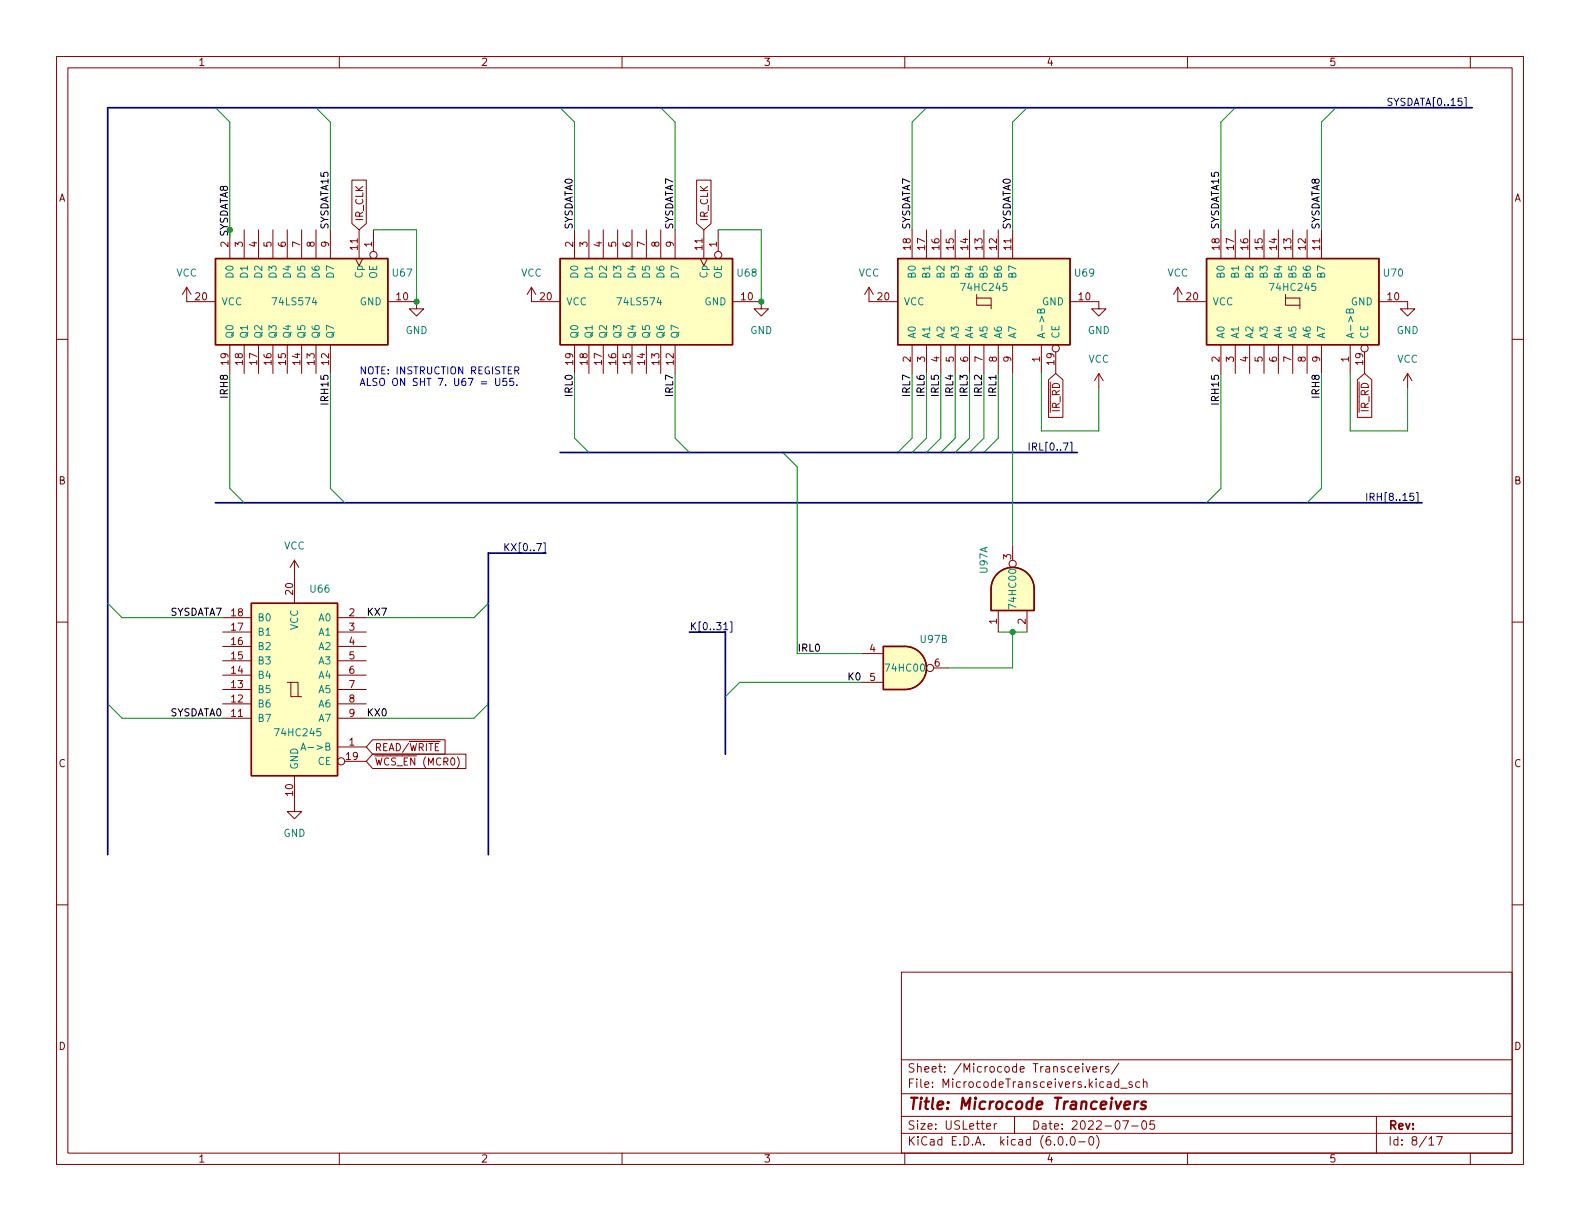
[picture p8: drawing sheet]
<svg xmlns="http://www.w3.org/2000/svg" width="279mm" height="216mm" viewBox="0 0 279 216" stroke-linecap="round" stroke-linejoin="round" font-family="sans-serif">
<g fill="none" stroke="#840000" stroke-width=".18">
<path d="M10 10h259.4v195.9h-259.4zM12 12h255.4v191.9h-255.4zM60 10v2M110 10v2M160 10v2M210 10v2M260 10v2M62.2 31.8h2.6v7.7l-1.3 1.1-1.3-1.1zM123.2 31.8h2.5v7.7l-1.2 1.1-1.3-1.1zM10 60h2M33 50.8l-.7 1.3M33 50.8v2.5h5.1"/>
<path d="M33 50.8l.8 1.3M40.6 40.6v5.1M43.2 40.6v5.1M45.7 40.6v5.1M48.3 40.6v5.1M50.8 40.6v5.1M53.3 40.6v5.1M55.9 40.6v5.1M58.4 40.6v5.1M62.9 45.7l.6 1.3 .6-1.3M63.5 40.6v5.1M66 40.6v3.9"/>
<path d="M68.6 53.3h5.1v1.3h1.2l-1.2 1.3-1.3-1.3h1.3M94 50.8l-.8 1.3M94 50.8v2.5h5.1M94 50.8l.7 1.3M101.6 40.6v5.1M104.1 40.6v5.1M106.7 40.6v5.1M109.2 40.6v5.1M111.8 40.6v5.1M114.3 40.6v5.1M116.8 40.6v5.1M119.4 40.6v5.1"/>
<path d="M123.8 45.7l.7 1.3 .6-1.3M124.5 40.6v5.1M127 40.6v3.9M129.5 53.3h5.1v1.3h1.3l-1.3 1.3-1.3-1.3h1.3M153.7 50.8v2.5h5M153.7 50.8l-.8 1.3M153.7 50.8l.7 1.3M161.3 40.6v5.1M163.8 40.6v5.1M166.4 40.6v5.1M168.9 40.6v5.1M171.4 40.6v5.1"/>
<path d="M172.7 52.7v1.3h2.6M172.7 52.1v.6h2.6v1.9M174 40.6v5.1M176.5 40.6v5.1M179.1 40.6v5.1M189.2 53.3h5.1v1.3h1.3l-1.3 1.3-1.3-1.3h1.3M208.3 50.8v2.5h5.1M208.3 50.8l-.8 1.3M208.3 50.8l.7 1.3M215.9 40.6v5.1M218.4 40.6v5.1M221 40.6v5.1"/>
<path d="M223.5 40.6v5.1M226.1 40.6v5.1M227.3 52.7v1.3h2.6M227.3 52.1v.6h2.6v1.9M228.6 40.6v5.1M231.1 40.6v5.1M233.7 40.6v5.1M243.8 53.3h5.1v1.3h1.3l-1.3 1.3-1.3-1.3h1.3M267.4 60h2M40.6 61v5M43.2 61v5M45.7 61v5"/>
<path d="M48.3 61v5M50.8 61v5M53.3 61v5M55.9 61v5M58.4 61v5M101.6 61v5M104.1 61v5M106.7 61v5M109.2 61v5M111.8 61v5M114.3 61v5M116.8 61v5"/>
<path d="M119.4 61v5M161.3 61v5M163.8 61v5M166.4 61v5M168.9 61v5M171.4 61v5M174 61v5M176.5 61v5M179.1 61v5M184.1 61v5M185.4 67.2l1.3-1.2 1.3 1.2v6.6h-2.6zM186.7 62.2v3.8"/>
<path d="M194.3 66l-.8 1.3M194.3 66v2.6M194.3 66l.8 1.3M215.9 61v5M218.4 61v5M221 61v5M223.5 61v5M226.1 61v5M228.6 61v5M231.1 61v5M233.7 61v5M238.8 61v5"/>
<path d="M240 67.2l1.3-1.2 1.3 1.2v6.6h-2.6zM241.3 62.2v3.8M248.9 66l-.7 1.3M248.9 66v2.6M248.9 66l.8 1.3M52.1 99.1v7.6M52.1 99.1l-.8 1.2M52.1 99.1l.7 1.2M179.1 96.5v2.6M10 110h2M39.4 119.4h5M39.4 116.8h5"/>
<path d="M39.4 114.3h5M39.4 111.8h5M39.4 109.2h5M59.7 119.4h5.1M59.7 116.8h5.1M59.7 114.3h5.1M59.7 111.8h5.1M59.7 109.2h5.1M152.4 115.6h3.8M165.1 118.1h2.5M176.5 108v3.8M181.6 108v3.8"/>
<path d="M267.4 110h2M39.4 127h5M39.4 124.5h5M39.4 121.9h5M50.8 120.7h.6v2.5h1.9M51.4 120.7h1.3v2.5M52.1 137.2v6.3h1.2l-1.2 1.3-1.3-1.3h1.3M59.7 132.1h5.1M59.7 127h5.1M59.7 124.5h5.1M59.7 121.9h5.1M61 134.6h3.8"/>
<path d="M65.9 133.3h16.5v2.6h-16.5l-1.1-1.3zM65.9 130.8h12.8v2.6h-12.8l-1.1-1.3zM152.4 120.7h3.8M10 160h2M267.4 160h2M159.4 171.9h108v32h-108zM159.4 197.4h108M159.4 193.4h108M159.4 187.4h108M174.5 199.2l.7-.2-.1-.3h-.4l-.2 .2v.7h.6M175.8 198.7v1M176.3 198.7h-.3l-.2 .3"/>
<path d="M179.4 197.4v3M191.5 188.1v.1M191.5 188.6v1M192 188.6l.4 1 .4-1M193.3 189.1l.7-.2-.1-.2-.4-.1-.2 .2v.7h.6M194.6 188.6v1M195 188.6l-.2 .1-.2 .2M196 188.7l-.3-.1-.2 .2v.2l.5 .1v.4h-.5M197.8 191.4l-.4-.1-.3 .3v.4l.2 .2h.5M197.8 190.8v1.5M197.8 188l-1.3 1.9M198.2 192.4h1.1"/>
<path d="M198.5 198.2h1l-.6 1.5M200.1 199.1h1.2M200.2 191.4l-.4-.1-.2 .2 .1 .2 .5 .2v.3h-.6M201.5 191.4l-.4-.1-.3 .3v.4l.2 .2h.5M202.1 198.2h.2a.81 .81 0 0 1 .5 .6 .81 .81 0 0 1-.3 .8l-.1 .1a.81 .81 0 0 1-.6-.6 .81 .81 0 0 1 .3-.9zM202.2 191.4l.2-.1 .4 .1v.9M202.2 190.8v1.5M204.1 198.2h-.7l-.1 .7 .2-.2 .5 .1 .2 .2-.1 .5-.2 .2-.6-.2M243.4 197.4v6.5M60 203.9v2M110 203.9v2M159.4 200.4h108"/>
<path d="M160 203.9v2M187.3 201h.2a.81 .81 0 0 1 .6 .6 .81 .81 0 0 1-.3 .8l-.2 .1a.81 .81 0 0 1-.6-.6 .81 .81 0 0 1 .3-.9zM188.6 202.3v.2M189.5 201h.1a.81 .81 0 0 1 .6 .6 .81 .81 0 0 1-.3 .8l-.1 .1a.81 .81 0 0 1-.6-.6 .81 .81 0 0 1 .3-.9zM190.8 201.9h1.1M192.8 201h.1a.81 .81 0 0 1 .6 .6 .81 .81 0 0 1-.3 .8l-.2 .1a.81 .81 0 0 1-.5-.6 .81 .81 0 0 1 .3-.9zM193.9 200.8a1.72 1.72 0 0 1 0 2.2M210 203.9v2M252.7 201.4l.4-.4v1.5M252.7 202.5h.8M254 201h1l-.6 1.5M260 203.9v2"/>
<circle cx="66" cy="45.1" r=".63"/>
<circle cx="127" cy="45.1" r=".63"/>
<circle cx="186.7" cy="61.6" r=".63"/>
<circle cx="241.3" cy="61.6" r=".63"/>
<circle cx="179.1" cy="99.7" r=".63"/>
<circle cx="164.5" cy="118.1" r=".63"/>
<circle cx="60.3" cy="134.6" r=".63"/>
</g>
<path d="M198.9 195.4l.9-.2v-.3l-.2-.1-.6 .1-.2 .9 .3 .3 .5-.1M200.7 194.8l-.1 1.3M201.3 194.8l-.4 .1-.2 .3M202.6 194.9a.49 .49 0 0 0-.8 .3l.1 .1 .7 .2v.2l-.1 .3-.2 .1-.6-.1" fill="none" stroke="#840000" stroke-width=".4"/>
<g fill="#ffffc2" stroke="#ffffc2" stroke-width=".18">
<path d="M44.4 106.7h15.3v30.5h-15.3z"/>
<path d="M38.1 45.7h30.5v15.3h-30.5z"/>
<path d="M176.4 101.5a3.8 3.8 0 0 1 4.1-.9 3.8 3.8 0 0 1 2.4 3.5h-7.6a3.8 3.8 0 0 1 1.1-2.6z"/>
<path d="M175.3 104.1h7.6v3.9h-7.6z"/>
<path d="M160 114.3a3.8 3.8 0 0 1 3.8 3.8 3.8 3.8 0 0 1-3.8 3.8z"/>
<path d="M156.2 114.3h3.8v7.6h-3.8z"/>
<path d="M213.4 45.7h30.4v15.3h-30.4z"/>
<path d="M158.7 45.7h30.5v15.3h-30.5z"/>
<path d="M99.1 45.7h30.4v15.3h-30.4z"/>
</g>
<path d="M38.1 45.7h30.5v15.3h-30.5zM99.1 45.7h30.4v15.3h-30.4zM158.7 45.7h30.5v15.3h-30.5zM213.4 45.7h30.4v15.3h-30.4zM44.4 106.7h15.3v30.5h-15.3zM156.2 114.3h3.8a3.8 3.8 0 0 1 3.8 3.8 3.8 3.8 0 0 1-3.8 3.8h-3.8zM175.3 104.1a3.8 3.8 0 0 1 3.8-3.8 3.8 3.8 0 0 1 3.8 3.8M175.3 104.1v3.9h7.6v-3.9" fill="none" stroke="#840000" stroke-width=".25"/>
<path d="M184.1 54.9l.2-.3 .3 .1 .1 .1v.5h-1.2l.1-.6h.2l.2 .1 .1 .5M238.7 54.9l.2-.3 .3 .1 .1 .1v.5h-1.2l.1-.6h.2l.2 .1 .1 .5M53.2 132.7l.4-1.3 .5 1.3M53.3 132.3h.6" fill="none" stroke="#008484" stroke-width=".18"/>
<path d="M259 17.2h.3v1.9h-.3M188 78.3h.9l-.6 1.3M189.2 78.2h.3v1.8h-.3M94.9 96.1h.8l-.5 1.3M96.1 96h.3v1.8h-.3M250 87.2h-.6l-.1 .6 .2-.1 .4 .1 .1 .1v.5l-.2 .1-.5-.1M250.4 87.1h.4v1.8h-.4M128 111.4h.7M129.1 110h.3v1.8h-.3" fill="none" stroke="#000084" stroke-width=".18"/>
<path d="M87.6 66.9v1l.3 .3h.2l.3-.3v-1M89.6 66.9h-.6l-.1 .6 .2-.1h.4l.1 .2v.4l-.2 .2-.5-.2M90.8 66.9h-.6l-.1 .6 .2-.1h.4l.2 .2-.1 .4-.2 .2-.5-.2M91 65.5h.6l.2-.2-.1-.3-.7-.1v1.2M91.3 65.5l.5 .6M91.4 68v.2" fill="none" stroke="#0000c2" stroke-width=".18"/>
<path d="M260.3 19.1h-241.3v132M38.1 88.9h213.4M96.5 97.8h-10.1v53.3M99.1 80h91.4M121.9 111.8h6.4v21.6" fill="none" stroke="#000084" stroke-width=".3"/>
<g fill="none" stroke="#008400" stroke-width=".18">
<path d="M38.1 19.1l2.5 2.5v19M55.9 19.1l2.5 2.5v19M99.1 19.1l2.5 2.5v19M116.8 19.1l2.6 2.5v19M163.8 19.1l-2.5 2.5v19M181.6 19.1l-2.5 2.5v19M218.4 19.1l-2.5 2.5v19M236.2 19.1l-2.5 2.5v19M66 40.6h7.7v12.7M127 40.6h7.6v12.7M40.6 66v20.4l2.6 2.5M58.4 66v20.4l2.6 2.5"/>
<path d="M101.6 66v11.5l2.5 2.5M119.4 66v11.5l2.5 2.5M161.3 66v11.5l-2.6 2.5M163.8 66v11.5l-2.5 2.5M166.4 66v11.5l-2.6 2.5M168.9 66v11.5l-2.5 2.5M171.4 66v11.5l-2.5 2.5M174 66v11.5l-2.6 2.5M176.5 66v11.5l-2.5 2.5M179.1 66v30.5M184.1 66v10.2h10.2v-7.6M215.9 66v20.4l-2.5 2.5"/>
<path d="M233.7 66v20.4l-2.6 2.5M238.8 66v10.2h10.1v-7.6M138.4 80l2.6 2.6v33h11.4M19 106.7l2.6 2.5h17.8M86.4 106.7l-2.6 2.5h-19M176.5 111.8h5.1M179.1 111.8v6.3h-11.5M19 124.5l2.6 2.5h17.8M86.4 124.5l-2.6 2.5h-19M152.4 120.7h-21.6l-2.5 2.5"/>
</g>
<g fill="#008400" stroke="#008400" stroke-width=".18">
<circle cx="134.6" cy="53.3" r=".46"/>
<circle cx="179.1" cy="111.8" r=".46"/>
<circle cx="40.6" cy="40.6" r=".46"/>
<circle cx="73.7" cy="53.3" r=".46"/>
</g>
<text font-size="2.8" fill="#840000" x="160.4" y="196.2">Title: Microcode Tranceivers</text>
<g font-size="2.1" fill="#840000">
<text x="160.4" y="189.7">Sheet: /Microcode Transceivers/</text>
<text x="160.4" y="192.4">File: MicrocodeTransceivers.kicad_sch</text>
<text x="160.4" y="202.5">KiCad E.D.A. kicad (6.0.0-0)</text>
<text x="160.4" y="199.7">Size: USLetter</text>
<text x="182.4" y="199.7">Date: 2022-07-05</text>
<text x="245.4" y="199.7">Rev:</text>
<text x="245.4" y="202.5">Id: 8/17</text>
</g>
<g font-size="1.8" fill="#840000">
<text x="35" y="11.6">1</text>
<text x="85" y="11.6">2</text>
<text x="135" y="11.6">3</text>
<text x="185" y="11.6">4</text>
<text x="235" y="11.6">5</text>
<text x="10.3" y="35.6">A</text>
<text x="267.7" y="35.6">A</text>
<text x="64.2" y="39.2" transform="rotate(-90 64.2 39.2)">IR_CLK</text>
<text x="125.2" y="39.2" transform="rotate(-90 125.2 39.2)">IR_CLK</text>
<text x="42.9" y="43.7" transform="rotate(-90 42.9 43.7)">3</text>
<text x="45.5" y="43.7" transform="rotate(-90 45.5 43.7)">4</text>
<text x="48" y="43.7" transform="rotate(-90 48 43.7)">5</text>
<text x="50.5" y="43.7" transform="rotate(-90 50.5 43.7)">6</text>
<text x="53.1" y="43.7" transform="rotate(-90 53.1 43.7)">7</text>
<text x="55.6" y="43.7" transform="rotate(-90 55.6 43.7)">8</text>
<text x="58.2" y="43.7" transform="rotate(-90 58.2 43.7)">9</text>
<text x="63.2" y="44.2" transform="rotate(-90 63.2 44.2)">11</text>
<text x="65.8" y="43.7" transform="rotate(-90 65.8 43.7)">1</text>
<text x="101.3" y="43.7" transform="rotate(-90 101.3 43.7)">2</text>
<text x="103.9" y="43.7" transform="rotate(-90 103.9 43.7)">3</text>
<text x="106.4" y="43.7" transform="rotate(-90 106.4 43.7)">4</text>
<text x="109" y="43.7" transform="rotate(-90 109 43.7)">5</text>
<text x="111.5" y="43.7" transform="rotate(-90 111.5 43.7)">6</text>
<text x="114" y="43.7" transform="rotate(-90 114 43.7)">7</text>
<text x="116.6" y="43.7" transform="rotate(-90 116.6 43.7)">8</text>
<text x="119.1" y="43.7" transform="rotate(-90 119.1 43.7)">9</text>
<text x="124.2" y="44.2" transform="rotate(-90 124.2 44.2)">11</text>
<text x="126.7" y="43.7" transform="rotate(-90 126.7 43.7)">1</text>
<text x="161" y="44.2" transform="rotate(-90 161 44.2)">18</text>
<text x="163.6" y="44.2" transform="rotate(-90 163.6 44.2)">17</text>
<text x="166.1" y="44.2" transform="rotate(-90 166.1 44.2)">16</text>
<text x="168.7" y="44.2" transform="rotate(-90 168.7 44.2)">15</text>
<text x="171.2" y="44.2" transform="rotate(-90 171.2 44.2)">14</text>
<text x="173.7" y="44.2" transform="rotate(-90 173.7 44.2)">13</text>
<text x="176.3" y="44.2" transform="rotate(-90 176.3 44.2)">12</text>
<text x="178.8" y="44.2" transform="rotate(-90 178.8 44.2)">11</text>
<text x="215.6" y="44.2" transform="rotate(-90 215.6 44.2)">18</text>
<text x="218.2" y="44.2" transform="rotate(-90 218.2 44.2)">17</text>
<text x="220.7" y="44.2" transform="rotate(-90 220.7 44.2)">16</text>
<text x="223.3" y="44.2" transform="rotate(-90 223.3 44.2)">15</text>
<text x="225.8" y="44.2" transform="rotate(-90 225.8 44.2)">14</text>
<text x="228.3" y="44.2" transform="rotate(-90 228.3 44.2)">13</text>
<text x="230.9" y="44.2" transform="rotate(-90 230.9 44.2)">12</text>
<text x="233.4" y="44.2" transform="rotate(-90 233.4 44.2)">11</text>
<text x="34.6" y="53.1">20</text>
<text x="70.1" y="53.1">10</text>
<text x="95.5" y="53.1">20</text>
<text x="131.1" y="53.1">10</text>
<text x="155.2" y="53.1">20</text>
<text x="190.8" y="53.1">10</text>
<text x="209.8" y="53.1">20</text>
<text x="245.4" y="53.1">10</text>
<text x="40.4" y="64.5" transform="rotate(-90 40.4 64.5)">19</text>
<text x="42.9" y="64.5" transform="rotate(-90 42.9 64.5)">18</text>
<text x="45.5" y="64.5" transform="rotate(-90 45.5 64.5)">17</text>
<text x="48" y="64.5" transform="rotate(-90 48 64.5)">16</text>
<text x="50.5" y="64.5" transform="rotate(-90 50.5 64.5)">15</text>
<text x="53.1" y="64.5" transform="rotate(-90 53.1 64.5)">14</text>
<text x="55.6" y="64.5" transform="rotate(-90 55.6 64.5)">13</text>
<text x="58.2" y="64.5" transform="rotate(-90 58.2 64.5)">12</text>
<text x="101.3" y="64.5" transform="rotate(-90 101.3 64.5)">19</text>
<text x="103.9" y="64.5" transform="rotate(-90 103.9 64.5)">18</text>
<text x="106.4" y="64.5" transform="rotate(-90 106.4 64.5)">17</text>
<text x="109" y="64.5" transform="rotate(-90 109 64.5)">16</text>
<text x="111.5" y="64.5" transform="rotate(-90 111.5 64.5)">15</text>
<text x="114" y="64.5" transform="rotate(-90 114 64.5)">14</text>
<text x="116.6" y="64.5" transform="rotate(-90 116.6 64.5)">13</text>
<text x="119.1" y="64.5" transform="rotate(-90 119.1 64.5)">12</text>
<text x="161" y="64" transform="rotate(-90 161 64)">2</text>
<text x="163.6" y="64" transform="rotate(-90 163.6 64)">3</text>
<text x="166.1" y="64" transform="rotate(-90 166.1 64)">4</text>
<text x="168.7" y="64" transform="rotate(-90 168.7 64)">5</text>
<text x="171.2" y="64" transform="rotate(-90 171.2 64)">6</text>
<text x="173.7" y="64" transform="rotate(-90 173.7 64)">7</text>
<text x="176.3" y="64" transform="rotate(-90 176.3 64)">8</text>
<text x="178.8" y="64" transform="rotate(-90 178.8 64)">9</text>
<text x="183.9" y="64" transform="rotate(-90 183.9 64)">1</text>
<text x="186.4" y="64.5" transform="rotate(-90 186.4 64.5)">19</text>
<text x="215.6" y="64" transform="rotate(-90 215.6 64)">2</text>
<text x="218.2" y="64" transform="rotate(-90 218.2 64)">3</text>
<text x="220.7" y="64" transform="rotate(-90 220.7 64)">4</text>
<text x="223.3" y="64" transform="rotate(-90 223.3 64)">5</text>
<text x="225.8" y="64" transform="rotate(-90 225.8 64)">6</text>
<text x="228.3" y="64" transform="rotate(-90 228.3 64)">7</text>
<text x="230.9" y="64" transform="rotate(-90 230.9 64)">8</text>
<text x="233.4" y="64" transform="rotate(-90 233.4 64)">9</text>
<text x="238.5" y="64" transform="rotate(-90 238.5 64)">1</text>
<text x="241" y="64.5" transform="rotate(-90 241 64.5)">19</text>
<text x="187.4" y="74.2" transform="rotate(-90 187.4 74.2)">~{IR_RD}</text>
<text x="242" y="74.2" transform="rotate(-90 242 74.2)">~{IR_RD}</text>
<text x="10.3" y="85.7">B</text>
<text x="267.7" y="85.7">B</text>
<text x="178.8" y="98.9" transform="rotate(-90 178.8 98.9)">3</text>
<text x="51.8" y="105.1" transform="rotate(-90 51.8 105.1)">20</text>
<text x="40.9" y="111.5">17</text>
<text x="40.9" y="109">18</text>
<text x="61.7" y="109">2</text>
<text x="61.7" y="111.5">3</text>
<text x="176.3" y="110.3" transform="rotate(-90 176.3 110.3)">1</text>
<text x="181.4" y="110.3" transform="rotate(-90 181.4 110.3)">2</text>
<text x="40.9" y="119.1">14</text>
<text x="40.9" y="116.6">15</text>
<text x="40.9" y="114">16</text>
<text x="61.7" y="114">4</text>
<text x="61.7" y="116.6">5</text>
<text x="61.7" y="119.1">6</text>
<text x="153.8" y="115.3">4</text>
<text x="165.2" y="117.9">6</text>
<text x="40.9" y="124.2">12</text>
<text x="40.9" y="121.7">13</text>
<text x="61.7" y="121.7">7</text>
<text x="61.7" y="124.2">8</text>
<text x="153.8" y="120.4">5</text>
<text x="40.9" y="126.7">11</text>
<text x="61.7" y="131.8">1</text>
<text x="61.7" y="126.7">9</text>
<text x="10.3" y="135.6">C</text>
<text x="61.2" y="134.4">19</text>
<text x="66.2" y="135.3">~{WCS_EN} (MCR0)</text>
<text x="66.2" y="132.8">READ/~{WRITE}</text>
<text x="267.7" y="135.6">C</text>
<text x="51.8" y="140.7" transform="rotate(-90 51.8 140.7)">10</text>
<text x="10.3" y="185.7">D</text>
<text x="267.7" y="185.7">D</text>
<text x="35" y="205.6">1</text>
<text x="85" y="205.6">2</text>
<text x="135" y="205.6">3</text>
<text x="185" y="205.6">4</text>
<text x="235" y="205.6">5</text>
</g>
<g font-size="1.8" fill="#000084">
<text x="245.1" y="18.7">SYSDATA[0..15]</text>
<text x="181.6" y="79.7">IRL[0..7]</text>
<text x="241.3" y="88.6">IRH[8..15]</text>
<text x="88.9" y="97.4">KX[0..7]</text>
<text x="121.9" y="111.4">K[0..31]</text>
</g>
<g font-size="1.8">
<text x="58.1" y="40.6" transform="rotate(-90 58.1 40.6)">SYSDATA15</text>
<text x="101.3" y="40.6" transform="rotate(-90 101.3 40.6)">SYSDATA0</text>
<text x="119" y="40.6" transform="rotate(-90 119 40.6)">SYSDATA7</text>
<text x="160.9" y="40.6" transform="rotate(-90 160.9 40.6)">SYSDATA7</text>
<text x="178.7" y="40.6" transform="rotate(-90 178.7 40.6)">SYSDATA0</text>
<text x="215.6" y="40.6" transform="rotate(-90 215.6 40.6)">SYSDATA15</text>
<text x="233.3" y="40.6" transform="rotate(-90 233.3 40.6)">SYSDATA8</text>
<text x="40.3" y="70.1" transform="rotate(-90 40.3 70.1)">IRH8</text>
<text x="58.1" y="71.1" transform="rotate(-90 58.1 71.1)">IRH15</text>
<text x="101.3" y="69.9" transform="rotate(-90 101.3 69.9)">IRL0</text>
<text x="119" y="69.9" transform="rotate(-90 119 69.9)">IRL7</text>
<text x="160.9" y="69.9" transform="rotate(-90 160.9 69.9)">IRL7</text>
<text x="163.5" y="69.9" transform="rotate(-90 163.5 69.9)">IRL6</text>
<text x="166" y="69.9" transform="rotate(-90 166 69.9)">IRL5</text>
<text x="168.6" y="69.9" transform="rotate(-90 168.6 69.9)">IRL4</text>
<text x="171.1" y="69.9" transform="rotate(-90 171.1 69.9)">IRL3</text>
<text x="173.6" y="69.9" transform="rotate(-90 173.6 69.9)">IRL2</text>
<text x="176.2" y="69.9" transform="rotate(-90 176.2 69.9)">IRL1</text>
<text x="215.6" y="71.1" transform="rotate(-90 215.6 71.1)">IRH15</text>
<text x="233.3" y="70.1" transform="rotate(-90 233.3 70.1)">IRH8</text>
<text x="29.9" y="108.9">SYSDATA7</text>
<text x="64.8" y="108.9">KX7</text>
<text x="141" y="115.2">IRL0</text>
<text x="150.1" y="120.3">K0</text>
<text x="29.9" y="126.7">SYSDATA0</text>
<text x="64.8" y="126.7">KX0</text>
</g>
<text font-size="1.8" fill="#008400" x="40.4" y="43.7" transform="rotate(-90 40.4 43.7)">2 SYSDATA8</text>
<g font-size="1.8" fill="#008484">
<text x="31.2" y="48.9">VCC</text>
<text x="39.1" y="54">VCC</text>
<text x="41.3" y="49" transform="rotate(-90 41.3 49)">D0</text>
<text x="43.8" y="49" transform="rotate(-90 43.8 49)">D1</text>
<text x="46.4" y="49" transform="rotate(-90 46.4 49)">D2</text>
<text x="48.5" y="54">74LS574</text>
<text x="48.9" y="49" transform="rotate(-90 48.9 49)">D3</text>
<text x="51.4" y="49" transform="rotate(-90 51.4 49)">D4</text>
<text x="54" y="49" transform="rotate(-90 54 49)">D5</text>
<text x="56.5" y="49" transform="rotate(-90 56.5 49)">D6</text>
<text x="59.1" y="49" transform="rotate(-90 59.1 49)">D7</text>
<text x="63.6" y="54">GND</text>
<text x="64.1" y="49.1" transform="rotate(-90 64.1 49.1)">Cp</text>
<text x="66.7" y="49.3" transform="rotate(-90 66.7 49.3)">OE</text>
<text x="69.5" y="48.9">U67</text>
<text x="92.1" y="48.9">VCC</text>
<text x="100.1" y="54">VCC</text>
<text x="102.2" y="49" transform="rotate(-90 102.2 49)">D0</text>
<text x="104.8" y="49" transform="rotate(-90 104.8 49)">D1</text>
<text x="107.3" y="49" transform="rotate(-90 107.3 49)">D2</text>
<text x="109.4" y="54">74LS574</text>
<text x="109.9" y="49" transform="rotate(-90 109.9 49)">D3</text>
<text x="112.4" y="49" transform="rotate(-90 112.4 49)">D4</text>
<text x="114.9" y="49" transform="rotate(-90 114.9 49)">D5</text>
<text x="117.5" y="49" transform="rotate(-90 117.5 49)">D6</text>
<text x="120" y="49" transform="rotate(-90 120 49)">D7</text>
<text x="124.6" y="54">GND</text>
<text x="125.1" y="49.1" transform="rotate(-90 125.1 49.1)">Cp</text>
<text x="127.6" y="49.3" transform="rotate(-90 127.6 49.3)">OE</text>
<text x="130.5" y="48.9">U68</text>
<text x="151.8" y="48.9">VCC</text>
<text x="159.8" y="54">VCC</text>
<text x="161.9" y="49" transform="rotate(-90 161.9 49)">B0</text>
<text x="164.5" y="49" transform="rotate(-90 164.5 49)">B1</text>
<text x="167" y="49" transform="rotate(-90 167 49)">B2</text>
<text x="169.5" y="49" transform="rotate(-90 169.5 49)">B3</text>
<text x="170.3" y="51.4">74HC245</text>
<text x="172.1" y="49" transform="rotate(-90 172.1 49)">B4</text>
<text x="174.6" y="49" transform="rotate(-90 174.6 49)">B5</text>
<text x="177.2" y="49" transform="rotate(-90 177.2 49)">B6</text>
<text x="179.7" y="49" transform="rotate(-90 179.7 49)">B7</text>
<text x="184.3" y="54">GND</text>
<text x="190.1" y="48.9">U69</text>
<text x="206.4" y="48.9">VCC</text>
<text x="214.4" y="54">VCC</text>
<text x="216.5" y="49" transform="rotate(-90 216.5 49)">B0</text>
<text x="219.1" y="49" transform="rotate(-90 219.1 49)">B1</text>
<text x="221.6" y="49" transform="rotate(-90 221.6 49)">B2</text>
<text x="224.2" y="49" transform="rotate(-90 224.2 49)">B3</text>
<text x="224.9" y="51.4">74HC245</text>
<text x="226.7" y="49" transform="rotate(-90 226.7 49)">B4</text>
<text x="229.2" y="49" transform="rotate(-90 229.2 49)">B5</text>
<text x="231.8" y="49" transform="rotate(-90 231.8 49)">B6</text>
<text x="234.3" y="49" transform="rotate(-90 234.3 49)">B7</text>
<text x="238.9" y="54">GND</text>
<text x="244.8" y="48.9">U70</text>
<text x="41.3" y="59.9" transform="rotate(-90 41.3 59.9)">Q0</text>
<text x="43.8" y="59.9" transform="rotate(-90 43.8 59.9)">Q1</text>
<text x="46.4" y="59.9" transform="rotate(-90 46.4 59.9)">Q2</text>
<text x="48.9" y="59.9" transform="rotate(-90 48.9 59.9)">Q3</text>
<text x="51.4" y="59.9" transform="rotate(-90 51.4 59.9)">Q4</text>
<text x="54" y="59.9" transform="rotate(-90 54 59.9)">Q5</text>
<text x="56.5" y="59.9" transform="rotate(-90 56.5 59.9)">Q6</text>
<text x="59.1" y="59.9" transform="rotate(-90 59.1 59.9)">Q7</text>
<text x="71.7" y="59.1">GND</text>
<text x="102.2" y="59.9" transform="rotate(-90 102.2 59.9)">Q0</text>
<text x="104.8" y="59.9" transform="rotate(-90 104.8 59.9)">Q1</text>
<text x="107.3" y="59.9" transform="rotate(-90 107.3 59.9)">Q2</text>
<text x="109.9" y="59.9" transform="rotate(-90 109.9 59.9)">Q3</text>
<text x="112.4" y="59.9" transform="rotate(-90 112.4 59.9)">Q4</text>
<text x="114.9" y="59.9" transform="rotate(-90 114.9 59.9)">Q5</text>
<text x="117.5" y="59.9" transform="rotate(-90 117.5 59.9)">Q6</text>
<text x="120" y="59.9" transform="rotate(-90 120 59.9)">Q7</text>
<text x="132.7" y="59.1">GND</text>
<text x="161.9" y="59.9" transform="rotate(-90 161.9 59.9)">A0</text>
<text x="164.5" y="59.9" transform="rotate(-90 164.5 59.9)">A1</text>
<text x="167" y="59.9" transform="rotate(-90 167 59.9)">A2</text>
<text x="169.5" y="59.9" transform="rotate(-90 169.5 59.9)">A3</text>
<text x="172.1" y="59.9" transform="rotate(-90 172.1 59.9)">A4</text>
<text x="174.6" y="59.9" transform="rotate(-90 174.6 59.9)">A5</text>
<text x="177.2" y="59.9" transform="rotate(-90 177.2 59.9)">A6</text>
<text x="179.7" y="59.9" transform="rotate(-90 179.7 59.9)">A7</text>
<text x="184.8" y="59.9" transform="rotate(-90 184.8 59.9)">A-&gt;B</text>
<text x="187.3" y="59.9" transform="rotate(-90 187.3 59.9)">CE</text>
<text x="192.3" y="59.1">GND</text>
<text x="216.5" y="59.9" transform="rotate(-90 216.5 59.9)">A0</text>
<text x="219.1" y="59.9" transform="rotate(-90 219.1 59.9)">A1</text>
<text x="221.6" y="59.9" transform="rotate(-90 221.6 59.9)">A2</text>
<text x="224.2" y="59.9" transform="rotate(-90 224.2 59.9)">A3</text>
<text x="226.7" y="59.9" transform="rotate(-90 226.7 59.9)">A4</text>
<text x="229.2" y="59.9" transform="rotate(-90 229.2 59.9)">A5</text>
<text x="231.8" y="59.9" transform="rotate(-90 231.8 59.9)">A6</text>
<text x="234.3" y="59.9" transform="rotate(-90 234.3 59.9)">A7</text>
<text x="239.4" y="59.9" transform="rotate(-90 239.4 59.9)">A-&gt;B</text>
<text x="241.9" y="59.9" transform="rotate(-90 241.9 59.9)">CE</text>
<text x="247" y="59.1">GND</text>
<text x="192.4" y="64.1">VCC</text>
<text x="247.1" y="64.1">VCC</text>
<text x="50.2" y="97.2">VCC</text>
<text x="174.6" y="101.3" transform="rotate(-90 174.6 101.3)">U97A</text>
<text x="54.9" y="104.8">U66</text>
<text x="179.7" y="107.4" transform="rotate(-90 179.7 107.4)">74HC00</text>
<text x="45.5" y="112.4">B1</text>
<text x="45.5" y="109.9">B0</text>
<text x="52.7" y="111.4" transform="rotate(-90 52.7 111.4)">VCC</text>
<text x="56.4" y="109.9">A0</text>
<text x="56.4" y="112.4">A1</text>
<text x="162.8" y="113.7">U97B</text>
<text x="45.5" y="117.5">B3</text>
<text x="45.5" y="114.9">B2</text>
<text x="56.4" y="114.9">A2</text>
<text x="56.4" y="117.5">A3</text>
<text x="156.8" y="118.7">74HC00</text>
<text x="45.5" y="125.1">B6</text>
<text x="45.5" y="122.6">B5</text>
<text x="45.5" y="120">B4</text>
<text x="56.4" y="120">A4</text>
<text x="56.4" y="122.6">A5</text>
<text x="56.4" y="125.1">A6</text>
<text x="45.5" y="127.6">B7</text>
<text x="48.9" y="130.2">74HC245</text>
<text x="56.4" y="127.6">A7</text>
<text x="52.7" y="136.1" transform="rotate(-90 52.7 136.1)">GND</text>
<text x="54.5" y="132.7">A-&gt;B</text>
<text x="56.2" y="135.3">CE</text>
<text x="50.1" y="148">GND</text>
</g>
<g font-size="1.8" fill="#0000c2">
<text x="63.5" y="66.2">NOTE: INSTRUCTION REGISTER</text>
<text x="63.5" y="68.2">ALSO ON SHT 7. U67 = U55.</text>
</g>
</svg>
